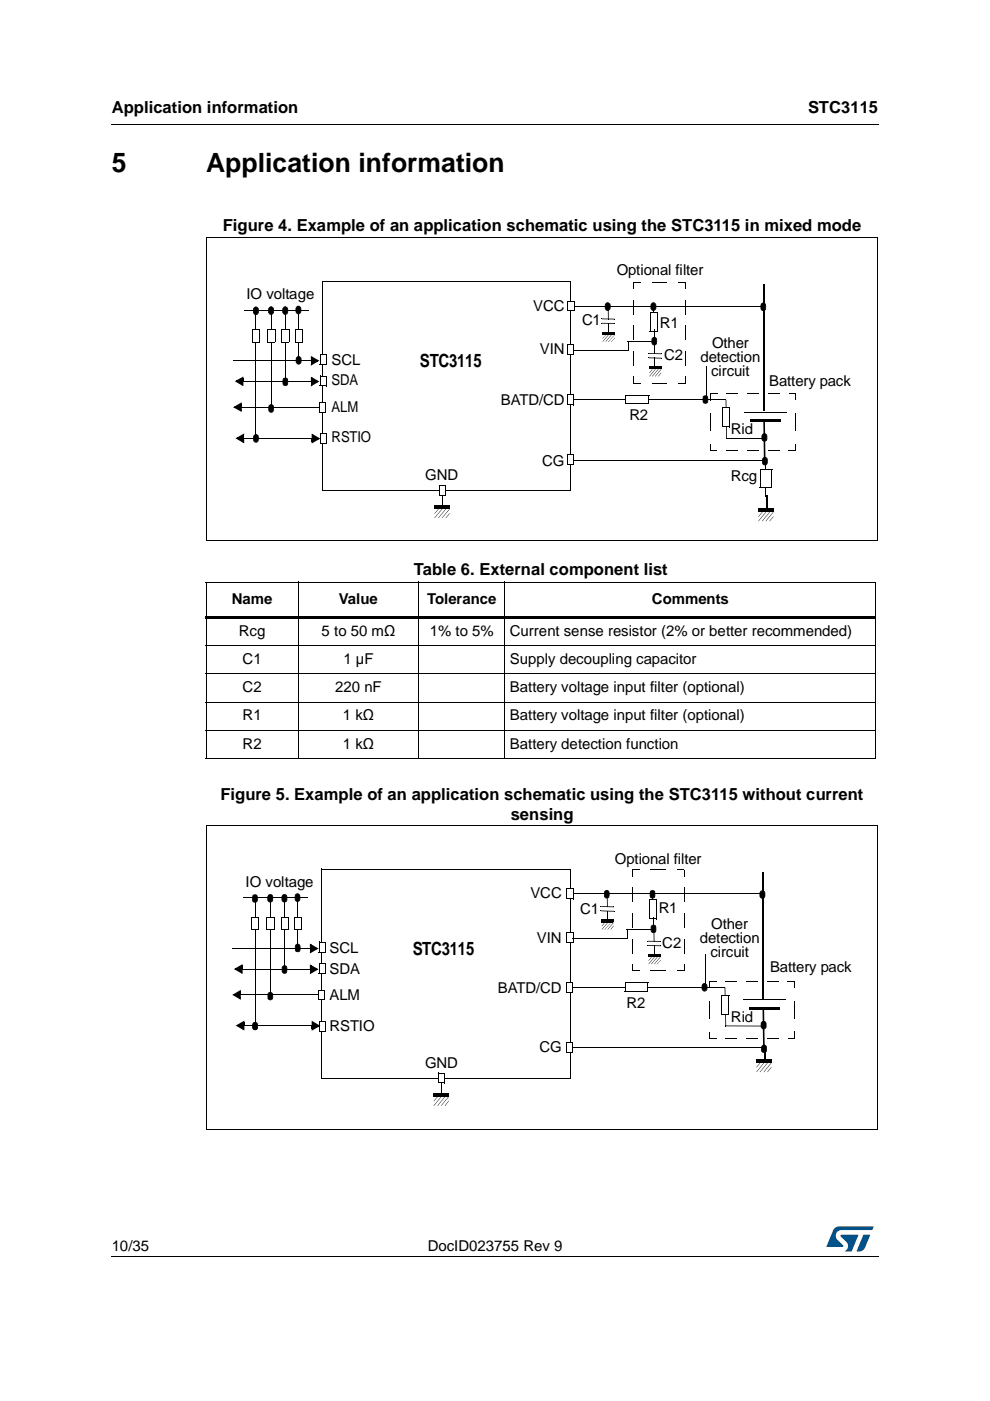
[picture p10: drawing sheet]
<svg xmlns="http://www.w3.org/2000/svg" width="210mm" height="297mm" viewBox="0 0 210 297" stroke-linecap="round" stroke-linejoin="round" font-family="sans-serif">
<path d="M23.6 26.2l.1 .2zM23.6 266.3l.1 .1z" fill="#000"/>
<path d="M23.7 26.3h162.6M23.7 266.4h162.6" fill="none" stroke="#000" stroke-width=".21"/>
<path d="M175.2 260h10v5.3h-10z" fill="#fff"/>
<g fill="#005189">
<path d="M176.9 260.5l1-.5 7.3 .1-.3 .7h-6.4a1.31 1.31 0 0 0-1.3 1.1 1.31 1.31 0 0 0 .8 1.4l.7 .7 .1 .3-3.6 .1z"/>
<path d="M183.1 261.8h1.4l-.6 1.6a2.16 2.16 0 0 1-1.3 1.9l-1-.1z"/>
<path d="M178.3 261.8l3.7 .1-1.4 3.3-1.5 .1a1.43 1.43 0 0 0 .6-1.7l-1.4-1.4z"/>
</g>
<g fill="none" stroke="#000" stroke-width=".21">
<path d="M68.4 59.6v44.4M68.4 59.7h52.7M121 59.7v44.4M121.8 84.7h31.8M68.3 104h52.7M43.6 123.4h142.2M43.6 136.9h142.2M43.7 123.5v37.2M63.2 123.4v37.6M88.8 123.4v37.6M107 123.4v37.6M185.7 123.5v37.2"/>
<path d="M43.6 142.8h142.2M43.6 148.8h142.2M43.6 154.9h142.2M43.6 160.8h142.2"/>
</g>
<path d="M153.6 84.6l.1 .2zM43.6 130.6h142.2v.5h-142.2z" fill="#000"/>
<path d="M67.7 85.3h1.3v2.1h-1.3z" fill="#fff"/>
<path d="M67.6 87.3h1.4v.2h-1.4zM67.7 85.3h1.4v.1h-1.4z" fill="#000"/>
<path d="M67.7 85.3v2.1M69 85.3v2.2" fill="none" stroke="#000" stroke-width=".21"/>
<path d="M93.1 103h1.3v2h-1.3z" fill="#fff"/>
<path d="M93 104.9h1.4v.2h-1.4zM93.1 102.9h1.4v.1h-1.4z" fill="#000"/>
<path d="M93.1 102.9v2.1M94.4 103v2.1" fill="none" stroke="#000" stroke-width=".21"/>
<path d="M67.9 75.1h1.3v2.1h-1.3z" fill="#fff"/>
<path d="M67.8 77.1h1.4v.2h-1.4zM67.9 75.1h1.4v.1h-1.4z" fill="#000"/>
<path d="M67.9 75.1v2.1M69.2 75.1v2.2" fill="none" stroke="#000" stroke-width=".21"/>
<path d="M67.9 79.8h1.3v2h-1.3z" fill="#fff"/>
<path d="M67.9 79.7h1.4v.1h-1.4zM67.8 81.7h1.4v.2h-1.4z" fill="#000"/>
<path d="M67.9 79.7v2.1M69.2 79.8v2.1" fill="none" stroke="#000" stroke-width=".21"/>
<path d="M92.2 107.9h3.1v1.8h-3.1z" fill="#fff"/>
<g fill="#000">
<path d="M49.4 76.4v.1zM63.2 65.8l.2 .1zM65.9 75.5l1.8 1-1.8 1.1 .1-.5 1.3-.8 .1 .3-1.4-.7 .2-.3 .1 .9h-.4zM65.9 76.5h.4v.7h-.4zM92.1 107.1l.1 .7zM92.2 107.2h3.1v.6h-3.1zM92.1 109.8l.1 .1zM92.1 108.8l.1 .1zM92.9 109.8l.1 .1zM92.9 107.9h.1zM92.9 107.9l-.8 .9zM93.7 107l.2 .1z"/>
<path d="M93.7 105h.2v2h-.2zM93.7 109.8l.1 .1zM93.7 107.9h.1zM93.7 107.9l-1.6 1.9zM94.5 109.8l.1 .1zM94.5 107.9h.1zM94.5 107.9l-1.6 1.9zM95.3 107.2l.1 .7zM95.3 108.8l.1 .1zM95.3 108.8l-.8 1zM95.3 107.9h.1zM95.3 107.9l-1.6 1.9z"/>
</g>
<path d="M49.4 76.5h16.6M63.3 65.9v10.7M92.1 107.8h3.2M92.2 107.2h3.2" fill="none" stroke="#000" stroke-width=".21"/>
<path d="M66.1 75.7l1.3 .8-1.3 .7z" fill="#000"/>
<path d="M62.6 69.8h1.5v2.7h-1.5z" fill="#fff"/>
<path d="M60.4 65.8l.2 .1zM62.5 72.4h1.6v.2h-1.6zM62.6 69.8h1.6v.1h-1.6zM63.3 75.5v.1zM62.8 75.8l.5-.3v.1l-.4 .5 .1 .9 .5 .1 .3-.3v-.9l-.5-.3v-.1l.6 .4v.8a.61 .61 0 0 1-.6 .6 .61 .61 0 0 1-.6-.6z" fill="#000"/>
<path d="M60.5 65.9v15M62.6 69.8v2.7M64.1 69.8v2.8" fill="none" stroke="#000" stroke-width=".21"/>
<path d="M62.9 75.7a.52 .52 0 0 1 .6-.1 .52 .52 0 0 1 .3 .5v.6a.53 .53 0 0 1-.5 .5 .53 .53 0 0 1-.5-.5v-.6z" fill-rule="evenodd" fill="#000"/>
<path d="M59.8 69.8h1.5v2.7h-1.5z" fill="#fff"/>
<g fill="#000">
<path d="M59.7 72.4h1.6v.2h-1.6zM59.8 69.8h1.6v.1h-1.6zM60.5 64.9v.2zM60 65.2l.5-.3v.2l-.3 .1-.2 .3 .2 1 .4 .1 .3-.3v-.9l-.4-.3v-.2l.5 .4 .1 .9a.61 .61 0 0 1-.6 .5 .61 .61 0 0 1-.6-.5zM63.2 64.8l.1 .2zM63 64.9l.2-.1 .1 .2-.4 .3v.9l.2 .3h.3l.3-.3v-.9l-.5-.3 .1-.2 .5 .4 .1 .8a.61 .61 0 0 1-.6 .6 .61 .61 0 0 1-.6-.6 1.06 1.06 0 0 1 .3-1.1zM65.4 65.7l.1 .1zM51.3 80.1h.3v.8h-.3zM51.5 80.8l.1 .1zM49.8 80.8l1.8-1-.1 .5-1.3 .7-.2-.3 1.5 .7-.1 .3-.1-.8h.3v1zM60.5 80.1v.1zM60.1 80.2l.4-.1v.1l-.3 .1-.1 .3v.8l.2 .3 .5-.1 .1-.4v-.7l-.4-.3v-.1l.5 .1 .1 .4-.1 1.1-.3 .1h-.5a1.28 1.28 0 0 1-.1-1.6z"/>
<path d="M65.9 79.9l1.8 1-1.8 1.1 .1-.5 1.3-.8 .1 .3-1.4-.7 .2-.3 .1 .9h-.4zM65.9 80.9h.4v.7h-.4z"/>
</g>
<path d="M51.8 65.7h13.6M59.8 69.8v2.7M61.3 69.8v2.8M51.6 80.9h14.4" fill="none" stroke="#000" stroke-width=".21"/>
<g fill="#000">
<path d="M50.1 80.9l1.3-.8v1.5zM66.1 80.1l1.3 .8-1.3 .7z"/>
<path d="M60.1 65.2a.52 .52 0 0 1 .6-.1 .52 .52 0 0 1 .3 .4v.6a.53 .53 0 0 1-.5 .6 .53 .53 0 0 1-.6-.6v-.6z" fill-rule="evenodd"/>
<path d="M63 64.9a.55 .55 0 0 1 .8 .5v.6a.53 .53 0 0 1-.5 .5 .53 .53 0 0 1-.6-.5l.1-.8z" fill-rule="evenodd"/>
<path d="M60.1 80.3l.4-.2a.45 .45 0 0 1 .5 .5l-.1 1-.6 .1-.3-.5z" fill-rule="evenodd"/>
</g>
<path d="M120.4 73.1h1.3v2h-1.3z" fill="#fff"/>
<path d="M120.3 75.1h1.4v.1h-1.4zM120.4 73h1.4v.2h-1.4z" fill="#000"/>
<path d="M120.4 73v2.1M121.7 73.1v2.1" fill="none" stroke="#000" stroke-width=".21"/>
<path d="M120.3 96.4h1.3v2.1h-1.3z" fill="#fff"/>
<path d="M120.2 98.4h1.4v.2h-1.4zM120.3 96.3h1.4v.2h-1.4z" fill="#000"/>
<path d="M120.3 96.3v2.2M121.6 96.4v2.2" fill="none" stroke="#000" stroke-width=".21"/>
<path d="M137.8 66.2h1.6v4h-1.6z" fill="#fff"/>
<path d="M137.8 66.1v4.1M139.4 66.2v4.1" fill="none" stroke="#000" stroke-width=".21"/>
<path d="M137.8 70.1h1.6v.2h-1.6zM137.8 66.1h1.6v.2h-1.6z" fill="#000"/>
<path d="M120.4 63.9h1.3v2h-1.3z" fill="#fff"/>
<path d="M120.3 65.8h1.4v.2h-1.4zM120.4 63.8h1.4v.2h-1.4z" fill="#000"/>
<path d="M120.4 63.8v2.1M121.7 64.9h40.4M121.7 63.9v2.1" fill="none" stroke="#000" stroke-width=".21"/>
<path d="M127.8 71h2.5v1.4h-2.5z" fill="#fff"/>
<g fill="#000">
<path d="M127.6 67.5v.2zM127.6 68.5v.1zM127.8 70.4v.5zM127.8 70.4h2.5v.5h-2.5zM127.8 72.4v.1zM128.4 72.4l.1 .1zM128.4 71l-.6 .7zM128.8 64.1l.1 .2zM128.9 64.9l.1 .1zM128.6 64.1h.2l.1 .2-.5 .2v1l.3 .2h.3l.3-.3v-.8l-.5-.3 .1-.2 .5 .3 .1 .9a.61 .61 0 0 1-.7 .6 .61 .61 0 0 1-.6-.6l.1-.8zM128.9 67.6l.2 .1zM129 70.9l.1 .1z"/>
<path d="M129 71l-1.2 1.4zM129.6 70.9l.1 .1zM129.6 71l-1.2 1.4zM130.3 70.4v.6zM130.3 67.6l.1 .1zM130.3 71.7l-.6 .7zM130.3 71l-1.2 1.4zM130.3 68.5l.1 .2z"/>
</g>
<path d="M127.6 67.6h2.7M127.6 68.6h2.7M127.8 70.9h2.5M127.8 70.4h2.5M129 65v2.6M129 68.5v2" fill="none" stroke="#000" stroke-width=".21"/>
<path d="M128.4 64.5l.4-.3 .4 .1 .2 .4v.6a.53 .53 0 0 1-.6 .5 .53 .53 0 0 1-.5-.5z" fill-rule="evenodd" fill="#000"/>
<path d="M137.7 78.3h2.4v1.4h-2.4z" fill="#fff"/>
<g fill="#000">
<path d="M134.4 59.7h1.4v.2h-1.4zM143.8 59.7h1.5v.2h-1.5zM133.2 72.4h.1v2h-.1zM134.3 59.7h.2v1.5h-.2zM137.5 74.8v.2zM137.5 75.8v.1zM137.7 77.7l.1 .5zM137.7 77.7h2.5v.5h-2.5zM137.7 79.8h.1zM137.7 79l.1 .1zM138.3 78.2v.1zM138.3 78.3l-.6 .7z"/>
<path d="M138.4 64.6h.2v1.5h-.2zM138.5 64.1l.1 .2zM138.3 64.1h.2l.1 .2-.5 .3v.9l.3 .2h.3l.3-.3v-.8l-.5-.3 .1-.2 .5 .4v.9a.62 .62 0 0 1-.6 .5 .62 .62 0 0 1-.6-.5 1.11 1.11 0 0 1 .4-1.3zM138.7 71.4l.1 .2zM138.8 75.9h.1v2h-.1zM138.3 71.6l.4-.2 .1 .2-.4 .2-.1 .8 .3 .5h.3l.2-.5v-.6l-.1-.3-.3-.1 .1-.2a.76 .76 0 0 1 .5 1.1 .61 .61 0 0 1-.5 .7 .61 .61 0 0 1-.7-.5zM138.9 79.8h.1zM138.9 78.2l.1 .1zM138.9 78.3l-1.2 1.5zM139.5 79.8h.1zM139.5 78.2l.1 .1zM139.5 78.3l-1.2 1.5z"/>
<path d="M140.1 77.7l.1 .6zM140.1 79l.1 .1zM140.1 79l-.6 .8zM140.1 78.2l.1 .1zM140.1 78.3l-1.2 1.5zM140.2 74.9l.1 .2zM140.3 75.9v.1zM145.2 59.8h.1v1.4h-.1zM50.9 85.6h.4v.8h-.4zM49.4 86.4l1.9-1.1-.1 .4-1.3 .8-.2-.3 1.5 .7-.2 .3-.1-.8h.4v.9zM134.3 81.2h1.5v.2h-1.5zM134.3 79.8h.2v1.5h-.2z"/>
<path d="M143.8 81.2h1.4v.2h-1.4zM145.2 79.8h.1v1.6h-.1z"/>
</g>
<g fill="none" stroke="#000" stroke-width=".21">
<path d="M138.2 59.8h3.2M57.5 65.8v21M121.6 74.3h11.7M133.1 72.5h5.5M134.4 63.5v3.2M134.4 69v3.1M134.4 74.4v3.1M137.7 78.2h2.5M137.7 77.7h2.5M138.7 69.9v2.7M138.9 72.3v2.7M145.2 63.5v3.2"/>
<path d="M145.2 69v3.1M145.2 74.4v3.1M51.2 86.4h16.6M138.2 81.3h3.2"/>
</g>
<path d="M137.5 75h2.7M137.5 75.9h2.8" fill="none" stroke="#000" stroke-width=".25"/>
<g fill="#000">
<path d="M49.8 86.4l1.3-.8v1.5z"/>
<path d="M138.3 64.2a.55 .55 0 0 1 .8 .5v.6a.53 .53 0 0 1-.6 .5 .53 .53 0 0 1-.5-.5v-.8z" fill-rule="evenodd"/>
<path d="M138.3 71.7a.51 .51 0 0 1 .6-.2 .51 .51 0 0 1 .3 .5v.6a.51 .51 0 0 1-.5 .6 .51 .51 0 0 1-.5-.6z" fill-rule="evenodd"/>
</g>
<path d="M56.8 69.8h1.5v2.7h-1.5z" fill="#fff"/>
<path d="M56.7 72.4h1.6v.2h-1.6zM56.8 69.8h1.6v.1h-1.6zM57.5 64.9v.2zM57 65.2l.5-.3v.2l-.3 .1-.2 .3 .2 1 .4 .1 .3-.3v-.9l-.4-.3v-.2l.5 .4 .1 .9a.61 .61 0 0 1-.6 .5 .61 .61 0 0 1-.6-.5zM57.5 85.7v.2zM57 85.9l.5-.2v.2l-.3 .1-.1 .9 .2 .4h.4l.2-.4v-.6l-.1-.3-.3-.1v-.2a.76 .76 0 0 1 .6 1.1 .6 .6 0 0 1-.5 .7 .6 .6 0 0 1-.7-.5z" fill="#000"/>
<path d="M56.8 69.8v2.7M58.3 69.8v2.8" fill="none" stroke="#000" stroke-width=".21"/>
<g fill="#000">
<path d="M57.1 65.2a.52 .52 0 0 1 .6-.1 .52 .52 0 0 1 .3 .4v.6a.53 .53 0 0 1-.5 .6 .53 .53 0 0 1-.6-.6v-.6z" fill-rule="evenodd"/>
<path d="M57.1 85.9a.51 .51 0 0 1 .6-.1 .51 .51 0 0 1 .3 .5v.6a.51 .51 0 0 1-.5 .5 .51 .51 0 0 1-.5-.5z" fill-rule="evenodd"/>
</g>
<path d="M67.9 92h1.3v2.1h-1.3z" fill="#fff"/>
<path d="M161.8 60.2h.4v.2h-.4zM161.8 64.1l.1 .2zM161.4 64.3l.4-.2 .1 .2-.4 .2-.1 .9 .3 .4h.3l.3-.4v-.6l-.1-.3-.4-.2 .1-.2a.76 .76 0 0 1 .5 1.1 .6 .6 0 0 1-.5 .7 .6 .6 0 0 1-.7-.5zM67.8 94h1.4v.1h-1.4zM67.9 91.9h1.4v.2h-1.4zM153.8 84.7l.2 .1zM154 92.9l.1 .1zM159 88.9h.3v.5h-.3zM159.3 88.9h6.1v.5h-6.1zM161.8 89.2h.4v.2h-.4zM162 97.7h.3v.2h-.3zM161.8 89.4h.4l.1 8.3h-.3z" fill="#000"/>
<path d="M67.9 91.9v2.2M69.2 92v2.1M157.8 87.4h8.9" fill="none" stroke="#000" stroke-width=".21"/>
<path d="M154 84.8v8.1" fill="none" stroke="#000" stroke-width=".3"/>
<path d="M162 60.4v26.7" fill="none" stroke="#000" stroke-width=".34"/>
<path d="M161.5 64.4a.51 .51 0 0 1 .5-.1 .51 .51 0 0 1 .3 .5v.6a.51 .51 0 0 1-.5 .5 .51 .51 0 0 1-.5-.5z" fill-rule="evenodd" fill="#000"/>
<path d="M153.2 86.5h1.6v4h-1.6z" fill="#fff"/>
<path d="M149.7 77.7v7.3M150.7 87.7v3.7M153.2 86.4v4.1M154 92.9h8.3M154 83.4h2.5M154 95.6h2.5M154.8 86.5v4.1M158.4 83.4h2.5M158.4 95.6h2.5M162.8 83.4h2.5M162.8 95.6h2.5M168.6 87.7v3.7" fill="none" stroke="#000" stroke-width=".21"/>
<g fill="#000">
<path d="M149.6 83.8v.2zM149.1 83.9l.5-.1v.2l-.4 .2v1.1l.4 .1 .3-.2 .1-.8-.1-.3-.3-.1v-.2l.5 .4 .1 .8a.62 .62 0 0 1-.8 .6 .62 .62 0 0 1-.4-.9zM150.6 83.4h.2v1.5h-.2zM150.6 95.5h1.5v.2h-1.5zM150.6 94.2h.2v1.4h-.2zM150.7 83.4h1.4v.1h-1.4zM153.1 90.4h1.7v.2h-1.7zM153.2 86.4h1.7v.2h-1.7zM162.1 91.8v.2zM161.7 92l.4-.2v.2l-.4 .3v1l.2 .2h.3l.3-.3v-.9l-.4-.3v-.2l.5 .4 .1 .9a.62 .62 0 0 1-.6 .5 .62 .62 0 0 1-.6-.5v-.6zM167.2 83.4h1.5v.1h-1.5zM167.2 95.5h1.4v.2h-1.4z"/>
<path d="M168.5 83.4h.2v1.5h-.2zM168.5 94.2h.2v1.5h-.2z"/>
</g>
<g fill="#000">
<path d="M149.2 84l.4-.1a.45 .45 0 0 1 .5 .5v.6a.51 .51 0 0 1-.5 .5 .51 .51 0 0 1-.5-.5z" fill-rule="evenodd"/>
<path d="M161.7 92.1a.52 .52 0 0 1 .6-.1 .52 .52 0 0 1 .3 .5v.5a.53 .53 0 0 1-.5 .6 .53 .53 0 0 1-.6-.6z" fill-rule="evenodd"/>
</g>
<path d="M120.4 83.7h1.3v2.1h-1.3z" fill="#fff"/>
<path d="M120.3 85.7h1.4v.2h-1.4zM120.4 83.7h1.4v.1h-1.4z" fill="#000"/>
<path d="M120.4 83.7v2.1M121.7 83.7v2.2" fill="none" stroke="#000" stroke-width=".21"/>
<path d="M132.7 83.8h4.8v1.8h-4.8z" fill="#fff"/>
<path d="M132.6 83.7h.2v1.9h-.2zM137.5 83.8h.1v1.9h-.1z" fill="#000"/>
<path d="M132.6 85.6h4.9M132.7 83.8h4.9" fill="none" stroke="#000" stroke-width=".21"/>
<path d="M162.6 105.1v2.8" fill="none" stroke="#000" stroke-width=".34"/>
<path d="M160.8 108.5h3.2v1.9h-3.2z" fill="#fff"/>
<g fill="#000">
<path d="M160.8 107.8l.1 .7zM160.8 107.8h3.2v.7h-3.2zM160.8 110.4l.1 .1zM160.8 109.5l.1 .1zM161.6 110.4l.1 .1zM161.6 108.5l.1 .1zM161.6 108.5l-.8 1zM162.3 110.4l.1 .1zM162.3 108.5l.1 .1zM162.3 108.5l-1.5 1.9zM163.2 110.4v.1zM163.2 108.5v.1z"/>
<path d="M163.2 108.5l-1.6 1.9zM163.9 107.8l.1 .7zM163.9 109.5l.1 .1zM163.9 109.5l-.7 .9zM163.9 108.5l.1 .1zM163.9 108.5l-1.6 1.9z"/>
</g>
<path d="M162.3 97.7v7.6M160.8 108.5h3.2M160.8 107.8h3.2" fill="none" stroke="#000" stroke-width=".21"/>
<path d="M161.2 99.5h2.5v3.8h-2.5z" fill="#fff"/>
<path d="M54.3 65.7v27.5M121.6 97.6h40.4M161.2 99.5h2.5M161.2 99.4v3.9M163.7 99.5v3.9M161.1 103.3h2.6" fill="none" stroke="#000" stroke-width=".21"/>
<path d="M161.8 97.1a.51 .51 0 0 1 .6-.1 .51 .51 0 0 1 .3 .5v.5a.51 .51 0 0 1-.5 .6 .51 .51 0 0 1-.5-.6z" fill-rule="evenodd" fill="#000"/>
<path d="M162.2 96.9v.1zM161.7 97.1l.5-.2v.1l-.3 .2-.1 .3v.9l.5 .1 .3-.2v-.8l-.1-.3-.3-.2v-.1l.5 .3 .1 .9a.59 .59 0 0 1-.6 .6 .59 .59 0 0 1-.6-.6z" fill="#000"/>
<path d="M53.6 69.9h1.5v2.7h-1.5z" fill="#fff"/>
<path d="M53.5 72.5h1.6v.1h-1.6zM53.6 69.8h1.6v.2h-1.6zM54.2 65l.1 .2zM53.8 65.3l.4-.3 .1 .2-.4 .1-.1 .3 .1 .9 .5 .1 .3-.3v-.9l-.5-.2 .1-.2 .5 .4 .1 .9a.62 .62 0 0 1-.6 .5 .62 .62 0 0 1-.7-.5zM51.4 92.2h.4v.8h-.4zM49.9 93l1.9-1.1-.1 .4-1.3 .8-.2-.3 1.5 .8-.2 .3-.1-.9h.4v1zM54.3 92v.2zM53.8 92.2l.5-.2v.2l-.4 .2-.1 .9 .3 .4h.3l.3-.4v-.6l-.1-.3-.3-.2v-.2a.76 .76 0 0 1 .6 1.1 .6 .6 0 0 1-.5 .7 .6 .6 0 0 1-.7-.5zM66.1 91.9l1.8 1.1-1.8 1 .1-.4 1.3-.8 .1 .3-1.4-.7 .1-.3 .1 .9h-.3zM66.1 93h.3v.7h-.3z" fill="#000"/>
<path d="M43.8 50.2v64.4M43.8 50.3h142.4M186.1 50.3v64.3M53.6 69.8v2.8M55.1 69.9v2.7M51.7 93h14.5M43.7 114.6h142.4M68.2 184.3h52.7M68.2 184.2v44.4M120.9 184.3v44.4M121.6 209.3h31.9M68.1 228.6h52.8" fill="none" stroke="#000" stroke-width=".21"/>
<g fill="#000">
<path d="M50.3 93l1.3-.8v1.5zM66.3 92.2l1.3 .8-1.3 .7z"/>
<path d="M53.9 65.2a.52 .52 0 0 1 .6-.1 .52 .52 0 0 1 .3 .5v.6a.53 .53 0 0 1-.5 .5 .53 .53 0 0 1-.6-.5z" fill-rule="evenodd"/>
<path d="M53.9 92.3a.51 .51 0 0 1 .6-.1 .51 .51 0 0 1 .3 .5v.6a.51 .51 0 0 1-.5 .5 .51 .51 0 0 1-.5-.5z" fill-rule="evenodd"/>
</g>
<path d="M67.5 210h1.3v2h-1.3z" fill="#fff"/>
<path d="M67.4 211.9h1.4v.2h-1.4zM67.5 209.9h1.4v.2h-1.4z" fill="#000"/>
<path d="M67.5 209.9v2.1M68.8 210v2.1" fill="none" stroke="#000" stroke-width=".21"/>
<path d="M93 227.5h1.3v2.1h-1.3z" fill="#fff"/>
<path d="M92.9 229.5h1.4v.2h-1.4zM93 227.5h1.4v.1h-1.4z" fill="#000"/>
<path d="M93 227.5v2.1M94.3 227.5v2.2" fill="none" stroke="#000" stroke-width=".21"/>
<path d="M67.6 199.8h1.4v2h-1.4z" fill="#fff"/>
<path d="M67.6 199.7h1.4v.2h-1.4zM67.6 201.8h1.4v.1h-1.4z" fill="#000"/>
<path d="M67.6 199.7v2.1M69 199.8v2.1" fill="none" stroke="#000" stroke-width=".21"/>
<path d="M67.6 204.3h1.4v2.1h-1.4z" fill="#fff"/>
<path d="M67.6 206.3h1.4v.2h-1.4zM67.6 204.3h1.4v.1h-1.4z" fill="#000"/>
<path d="M67.6 204.3v2.1M69 204.3v2.2" fill="none" stroke="#000" stroke-width=".21"/>
<path d="M92 232.5h3.1v1.9h-3.1z" fill="#fff"/>
<g fill="#000">
<path d="M65.7 200.1l1.9 1-1.9 1 .1-.4 1.3-.7 .2 .3-1.5-.8 .2-.3v.9h-.3zM65.7 201.1h.3v.7h-.3zM91.9 231.7l.1 .7zM92 231.8h3.1v.6h-3.1zM91.9 234.4l.1 .1zM91.9 233.4l.1 .1zM92.8 234.4v.1zM92.8 232.5l-.9 .9zM93.5 234.4l.1 .1zM93.5 232.5h.1zM93.5 232.5l-1.6 1.9zM94.3 234.4l.1 .1z"/>
<path d="M94.3 232.5h.1zM94.3 232.5l-1.5 1.9zM95.1 231.8l.1 .7zM95.1 233.4l.1 .1zM95.1 233.4l-.8 1zM95.1 232.5h.1zM95.1 232.5l-1.6 1.9z"/>
</g>
<path d="M63.1 190.4v10.9M49.1 201.1h16.7M91.9 232.4h3.2M92 231.8h3.2M93.6 229.6v2.1" fill="none" stroke="#000" stroke-width=".21"/>
<path d="M65.9 200.3l1.3 .8-1.3 .7z" fill="#000"/>
<path d="M62.4 194.4h1.5v2.7h-1.5z" fill="#fff"/>
<path d="M62.3 197h1.6v.2h-1.6zM62.4 194.4h1.6v.1h-1.6zM63.1 200.1l.1 .1zM62.7 200.3l.4-.2 .1 .1-.4 .2-.1 .3 .1 .9 .4 .1 .3-.2v-.8v-.3l-.4-.2 .1-.1 .5 .3v.9a.59 .59 0 0 1-.6 .6 .59 .59 0 0 1-.6-.6z" fill="#000"/>
<path d="M60.3 190.4v15.1M62.4 194.4v2.7M63.9 194.4v2.8" fill="none" stroke="#000" stroke-width=".21"/>
<path d="M62.7 200.3a.51 .51 0 0 1 .6-.1 .51 .51 0 0 1 .3 .5v.6a.51 .51 0 0 1-.5 .5 .51 .51 0 0 1-.5-.5z" fill-rule="evenodd" fill="#000"/>
<path d="M59.6 194.4h1.5v2.7h-1.5z" fill="#fff"/>
<path d="M59.5 197h1.6v.2h-1.6zM59.6 194.4h1.6v.1h-1.6zM60.3 189.6v.1zM59.9 189.7l.4-.1v.1l-.4 .3v1l.6 .1 .2-.2v-.9l-.4-.3v-.1a1.03 1.03 0 0 1 .4 1.6 .64 .64 0 0 1-1-.4v-.6zM63.1 189.4v.2zM62.6 189.6l.5-.2v.2l-.4 .1v.3v.9l.5 .2 .3-.3v-.9l-.4-.3v-.2l.5 .4 .1 .9a.59 .59 0 0 1-.6 .5 .59 .59 0 0 1-.6-.5zM51.1 204.7h.3v.8h-.3zM49.6 205.5l1.8-1.1v.5l-1.4 .7-.1-.3 1.5 .8-.2 .3-.1-.9h.3v1zM60.3 204.6l.1 .2zM59.9 204.9l.4-.3 .1 .2-.5 .3v.9l.3 .3h.3l.2-.4v-.6v-.3l-.4-.2 .1-.2a.77 .77 0 0 1 .5 1.2v.3a.63 .63 0 0 1-.8 .3l-.4-.4v-.9zM65.7 204.5l1.9 1-1.9 1 .1-.4 1.3-.7 .2 .3-1.5-.8 .2-.3v.9h-.3zM65.7 205.5h.3v.7h-.3z" fill="#000"/>
<path d="M51.6 190.4h13.8M59.6 194.4v2.7M61.1 194.4v2.8M51.4 205.5h14.4" fill="none" stroke="#000" stroke-width=".21"/>
<g fill="#000">
<path d="M50 205.5l1.3-.8v1.5zM65.9 204.7l1.3 .8-1.3 .7z"/>
<path d="M59.9 189.8l.4-.1a.51 .51 0 0 1 .5 .5v.6a.53 .53 0 0 1-.5 .5 .53 .53 0 0 1-.5-.5z" fill-rule="evenodd"/>
<path d="M62.7 189.7a.51 .51 0 0 1 .6-.2 .51 .51 0 0 1 .3 .5v.6a.51 .51 0 0 1-.5 .5 .51 .51 0 0 1-.5-.5z" fill-rule="evenodd"/>
<path d="M59.9 204.9a.51 .51 0 0 1 .6-.1 .51 .51 0 0 1 .3 .5v.7a.52 .52 0 0 1-.5 .4 .52 .52 0 0 1-.5-.4v-.9z" fill-rule="evenodd"/>
</g>
<path d="M120.2 197.7h1.3v2.1h-1.3z" fill="#fff"/>
<path d="M120.1 199.7h1.4v.2h-1.4zM120.2 197.6h1.4v.2h-1.4z" fill="#000"/>
<path d="M120.2 197.6v2.2M121.5 197.7v2.2" fill="none" stroke="#000" stroke-width=".21"/>
<path d="M120.1 221h1.3v2.1h-1.3z" fill="#fff"/>
<path d="M120 223h1.4v.1h-1.4zM120.1 220.9h1.4v.2h-1.4z" fill="#000"/>
<path d="M120.1 220.9v2.2M121.4 221v2.1" fill="none" stroke="#000" stroke-width=".21"/>
<path d="M137.6 190.8h1.6v4h-1.6z" fill="#fff"/>
<path d="M137.6 190.7v4.1M139.2 190.8v4.1" fill="none" stroke="#000" stroke-width=".21"/>
<path d="M137.5 194.7h1.7v.2h-1.7zM137.6 190.7h1.7v.2h-1.7z" fill="#000"/>
<path d="M120.2 188.5h1.3v2h-1.3z" fill="#fff"/>
<path d="M120.1 190.5h1.4v.1h-1.4zM120.2 188.4h1.4v.2h-1.4z" fill="#000"/>
<path d="M120.2 188.4v2.1M121.5 189.5h40.3M121.5 188.5v2.1" fill="none" stroke="#000" stroke-width=".21"/>
<path d="M127.6 195.5h2.5v1.5h-2.5z" fill="#fff"/>
<g fill="#000">
<path d="M127.4 192.1l.1 .2zM127.4 193l.1 .2zM127.5 194.9l.1 .6zM127.6 195h2.4v.5h-2.4zM127.6 197l.1 .1zM127.6 196.3l.1 .1zM128.2 195.5l.1 .1zM128.2 195.6l-.6 .7zM128.7 189.5l.1 .1zM128.7 188.7v.1zM128.7 192.2l.2 .1zM128.2 188.9l.5-.2v.1l-.4 .2-.1 .9 .3 .4h.3l.3-.4v-.6l-.1-.3-.3-.2v-.1a.76 .76 0 0 1 .6 1.1 .6 .6 0 0 1-.6 .7 .6 .6 0 0 1-.6-.6z"/>
<path d="M128.8 197l.1 .1zM128.8 195.5l.1 .1zM128.8 195.6l-1.2 1.4zM129.5 197v.1zM129.5 195.6l-1.2 1.5zM130 195v.5zM130 196.3h.1zM130 196.3l-.5 .7zM130 195.5l.1 .1zM130 195.6l-1.2 1.4zM130.1 192.2l.1 .2zM130.2 193.1l.1 .2z"/>
</g>
<path d="M127.5 195.5h2.5M127.6 195h2.4M128.8 189.6v2.6M128.8 193.1v2.1" fill="none" stroke="#000" stroke-width=".21"/>
<path d="M127.5 192.2h2.6M127.5 193.2h2.7" fill="none" stroke="#000" stroke-width=".25"/>
<path d="M128.3 188.9a.51 .51 0 0 1 .6-.1 .51 .51 0 0 1 .3 .5v.6a.51 .51 0 0 1-.5 .5 .51 .51 0 0 1-.6-.5z" fill-rule="evenodd" fill="#000"/>
<path d="M137.5 202.9h2.5v1.4h-2.5z" fill="#fff"/>
<g fill="#000">
<path d="M133 197h.2v2h-.2zM134.1 184.3h.2v1.5h-.2zM134.2 184.3h1.4v.2h-1.4zM137.3 199.5l.1 .1zM138.3 189.2h.1v1.5h-.1zM138.3 188.7l.1 .2zM137.9 188.8l.4-.1 .1 .2-.4 .2v1.1l.4 .1 .3-.2 .1-.8-.2-.3-.3-.1 .1-.2 .5 .4v.8a.62 .62 0 0 1-.8 .6 .62 .62 0 0 1-.3-.9zM138.6 196.8l.1 .1zM138.6 196v.2zM138.6 199.6h.2zM138.1 196.2l.5-.2v.2l-.5 .2v1l.7 .2 .1-.2 .1-.8-.1-.3-.3-.1v-.2a.85 .85 0 0 1 .5 1.3 .62 .62 0 0 1-.5 .5 .62 .62 0 0 1-.6-.4v-1zM140 199.5l.1 .2z"/>
<path d="M143.6 184.3h1.5v.2h-1.5zM144.9 184.4h.2v1.4h-.2zM50.7 210.2h.4v.7h-.4zM49.2 210.9l1.9-1.1-.1 .5-1.3 .8-.2-.3 1.5 .7-.2 .3-.1-.9h.4v1.1zM134.1 205.8h1.5v.2h-1.5zM134.1 204.5h.2v1.4h-.2zM137.3 200.4l.1 .1zM137.5 202.3v.6zM137.5 202.4h2.5v.5h-2.5zM137.5 204.3l.1 .1zM137.5 203.6l.1 .1zM138.1 204.3l.1 .1z"/>
<path d="M138.1 202.9h.1zM138.1 202.9l-.6 .7zM138.7 204.3l.1 .1zM138.7 202.9h.1zM138.7 202.9l-1.2 1.4zM139.3 202.9h.1zM139.3 202.9l-1.2 1.4zM140 202.4v.5zM140 203.6l-.6 .8zM140 202.9l-1.3 1.4zM140.1 200.4l.1 .2zM143.6 205.8h1.4v.2h-1.4z"/>
<path d="M144.9 204.5h.2v1.5h-.2z"/>
</g>
<g fill="none" stroke="#000" stroke-width=".21">
<path d="M57.3 190.4v21.1M121.5 198.9h11.7M132.8 197.1h5.7M134.2 188.2v3.1M134.2 193.6v3.1M134.2 199v3.1M137.4 199.6h2.6M138 184.4h3.2M138.5 194.5v2.6M138.7 196.9v2.7M145 188.2v3.1M145 193.6v3.1"/>
<path d="M145 199v3.1M51 210.9h16.6M137.5 202.9h2.5M137.5 202.4h2.5M138 205.9h3.2M138.7 200.4v2.1"/>
</g>
<path d="M137.4 200.5h2.7" fill="none" stroke="#000" stroke-width=".25"/>
<g fill="#000">
<path d="M49.6 210.9l1.3-.7v1.5z"/>
<path d="M138 188.9l.3-.1a.45 .45 0 0 1 .6 .5v.6a.51 .51 0 0 1-.6 .5 .51 .51 0 0 1-.5-.5z" fill-rule="evenodd"/>
<path d="M138.2 196.3l.4-.2a.45 .45 0 0 1 .5 .5v.6a.53 .53 0 0 1-.5 .5 .53 .53 0 0 1-.6-.3v-1z" fill-rule="evenodd"/>
</g>
<path d="M56.6 194.4h1.5v2.7h-1.5z" fill="#fff"/>
<path d="M56.5 197h1.6v.2h-1.6zM56.6 194.4h1.6v.1h-1.6zM57.3 189.6v.1zM56.8 189.9l.5-.3v.1l-.4 .3v1l.2 .2 .5-.1 .1-.2v-.9l-.4-.3v-.1a1.03 1.03 0 0 1 .4 1.6 .63 .63 0 0 1-.6 .1 .63 .63 0 0 1-.4-.5zM57.3 210.3l.1 .2zM56.9 210.4l.4-.1 .1 .2-.5 .2v1l.3 .2h.3l.2-.2v-1l-.4-.2 .1-.2 .5 .4a1.26 1.26 0 0 1-.2 1.3h-.6l-.4-.3v-1z" fill="#000"/>
<path d="M56.6 194.4v2.7M58.1 194.4v2.8" fill="none" stroke="#000" stroke-width=".21"/>
<g fill="#000">
<path d="M56.9 189.8l.4-.1a.51 .51 0 0 1 .5 .5v.6a.53 .53 0 0 1-.5 .5 .53 .53 0 0 1-.5-.5z" fill-rule="evenodd"/>
<path d="M56.9 210.5l.4-.1 .5 .3v1l-.3 .3h-.4l-.3-.3v-1z" fill-rule="evenodd"/>
</g>
<path d="M67.7 216.6h1.3v2.1h-1.3z" fill="#fff"/>
<path d="M161.7 188.8v.1zM161.2 188.9l.5-.1v.1l-.5 .3v.7l.2 .4 .3 .1 .4-.3v-.9l-.4-.3v-.1a1.05 1.05 0 0 1 .4 1.6 .64 .64 0 0 1-1.1-.4v-.6zM67.6 218.6h1.4v.1h-1.4zM67.7 216.5h1.4v.2h-1.4zM153.6 209.3l.2 .1zM153.8 217.6h.2zM158.8 213.5h6.5v.5h-6.5zM161.7 213.8h.3v.2h-.3zM161.7 214h.3l.1 8.3h-.3zM161.8 222.3h.3v.2h-.3z" fill="#000"/>
<path d="M67.7 216.5v2.2M69 216.6v2.1M157.5 212h9" fill="none" stroke="#000" stroke-width=".21"/>
<path d="M161.8 184.8v26.9M153.8 209.4v8.2" fill="none" stroke="#000" stroke-width=".34"/>
<path d="M161.3 189l.4-.2 .3 .2 .2 .9a.53 .53 0 0 1-.6 .6 .53 .53 0 0 1-.5-.6z" fill-rule="evenodd" fill="#000"/>
<path d="M153 211.1h1.6v4h-1.6z" fill="#fff"/>
<path d="M149.5 202.4v7.1M150.5 212.3v3.7M153 211v4.1M153.8 208.1h2.5M153.9 217.5h8.2M154.6 211.1v4.1M158.2 208.1h2.5M162.6 208.1h2.5M168.4 212.3v3.7M153.8 220.2h2.5M158.2 220.2h2.5M162.6 220.2h2.5" fill="none" stroke="#000" stroke-width=".21"/>
<g fill="#000">
<path d="M149.4 208.4v.2zM148.9 208.7l.5-.3v.2l-.3 .1-.2 .3 .2 .9 .4 .2 .3-.3v-.9l-.4-.3v-.2l.5 .4 .1 .9a.62 .62 0 0 1-.6 .5 .62 .62 0 0 1-.6-.5zM150.4 208h.2v1.5h-.2zM150.5 208h1.4v.2h-1.4zM153 215h1.6v.2h-1.6zM153 211h1.6v.2h-1.6zM153.8 217.4l.1 .2zM161.9 216.5v.1zM161.5 216.6l.4-.1v.1l-.4 .3v.9l.3 .3h.3l.2-.3v-.9l-.4-.3v-.1a1.03 1.03 0 0 1 .4 1.6l-.6 .1-.4-.3v-.9zM162.1 217.5l.1 .1zM167 208h1.5v.2h-1.5zM168.4 208.1h.1v1.4h-.1z"/>
<path d="M150.4 220.1h1.5v.2h-1.5zM150.4 218.8h.2v1.4h-.2zM167 220.1h1.4v.2h-1.4zM168.4 218.8h.1v1.5h-.1z"/>
</g>
<g fill="#000">
<path d="M149 208.7a.52 .52 0 0 1 .6-.2 .52 .52 0 0 1 .3 .5v.6a.53 .53 0 0 1-.5 .5 .53 .53 0 0 1-.6-.5z" fill-rule="evenodd"/>
<path d="M161.5 216.7l.4-.2a.51 .51 0 0 1 .5 .5v.8l-.3 .3h-.4l-.3-.5z" fill-rule="evenodd"/>
</g>
<path d="M120.1 208.3h1.4v2.1h-1.4z" fill="#fff"/>
<path d="M120.1 210.3h1.4v.2h-1.4zM120.1 208.2h1.4v.2h-1.4z" fill="#000"/>
<path d="M120.1 208.2v2.2M121.5 208.3v2.2" fill="none" stroke="#000" stroke-width=".21"/>
<path d="M132.5 208.4h4.9v1.8h-4.9z" fill="#fff"/>
<path d="M132.5 208.3h.1v1.9h-.1zM137.3 208.4h.2v1.9h-.2z" fill="#000"/>
<path d="M132.5 210.2h4.9M132.5 208.4h5" fill="none" stroke="#000" stroke-width=".21"/>
<path d="M162.1 222.1v2.8" fill="none" stroke="#000" stroke-width=".34"/>
<path d="M160.4 225.3h3.1v1.9h-3.1z" fill="#fff"/>
<g fill="#000">
<path d="M54 190.2l.2 .1zM160.3 224.6l.1 .7zM160.4 224.6h3.1v.7h-3.1zM160.4 227.2v.1zM160.4 226.3v.1zM161.1 227.2l.1 .1zM161.1 225.3l.1 .1zM161.1 225.3l-.7 1zM161.8 222.1v.1zM161.9 227.2l.1 .1zM161.9 225.3l.1 .1zM161.9 225.3l-1.5 1.9z"/>
<path d="M162 221.4l.1 .2zM161.6 221.7l.4-.3 .1 .2-.5 .3v1l.2 .2h.3l.3-.3v-.9l-.4-.3 .1-.2 .5 .4v.9a.62 .62 0 0 1-.6 .6 .62 .62 0 0 1-.6-.6v-.6zM162.7 227.2l.1 .1zM162.7 225.3l.1 .1zM162.7 225.3l-1.6 1.9zM163.4 224.6l.1 .7zM163.5 226.2l.1 .1zM163.5 226.3l-.8 .9zM163.5 225.3l.1 .1zM163.5 225.3l-1.6 1.9z"/>
</g>
<path d="M54.1 190.3v27.5M121.5 222.2h40.3M160.3 225.3h3.2M160.4 224.6h3.1" fill="none" stroke="#000" stroke-width=".21"/>
<path d="M161.6 221.7a.52 .52 0 0 1 .6-.1 .52 .52 0 0 1 .3 .5v.6a.53 .53 0 0 1-.5 .5 .53 .53 0 0 1-.5-.5z" fill-rule="evenodd" fill="#000"/>
<path d="M53.3 194.5h1.6v2.6h-1.6z" fill="#fff"/>
<path d="M53.3 197.1h1.6v.1h-1.6zM53.3 194.4h1.7v.2h-1.7zM54.1 189.6v.2zM53.6 189.7l.5-.1v.2l-.4 .2v1.1l.4 .1 .3-.2 .1-.8-.1-.3-.3-.1v-.2l.5 .3 .1 .9a.62 .62 0 0 1-.8 .6 .62 .62 0 0 1-.4-.9zM51.5 216.7h.3v.8h-.3zM51.7 217.4l.1 .2zM50 217.5l1.8-1.1-.1 .4-1.3 .8-.2-.3 1.5 .8-.1 .3-.1-.9h.3v1zM54.1 216.7v.1zM53.7 216.8l.4-.1v.1l-.4 .3-.1 .7 .2 .4 .3 .1 .4-.3v-.9l-.4-.3v-.1a1.05 1.05 0 0 1 .4 1.6 .64 .64 0 0 1-1-.4v-.6zM66.1 216.5l1.8 1-1.8 1 .1-.4 1.3-.8 .1 .3-1.4-.7 .1-.3 .1 .9h-.3zM66.1 217.5h.3v.7h-.3z" fill="#000"/>
<path d="M43.8 175v64.6M43.8 175h142.4M186.1 175v64.6M53.3 194.4v2.7M54.9 194.5v2.7M51.8 217.5h14.4M43.7 239.6h142.4" fill="none" stroke="#000" stroke-width=".21"/>
<g fill="#000">
<path d="M50.3 217.5l1.3-.8v1.5zM66.3 216.7l1.3 .8-1.3 .7z"/>
<path d="M53.7 189.8l.4-.1a.45 .45 0 0 1 .5 .5v.6a.51 .51 0 0 1-.5 .5 .51 .51 0 0 1-.5-.5z" fill-rule="evenodd"/>
<path d="M53.7 216.9l.4-.2 .3 .2 .2 .9a.53 .53 0 0 1-.5 .6 .53 .53 0 0 1-.5-.6z" fill-rule="evenodd"/>
</g>
<g font-size="5.6">
<text x="23.7" y="36.4">5</text>
<text x="43.7" y="36.4">Application information</text>
</g>
<g font-size="3.9">
<text x="89" y="77.8">STC3115</text>
<text x="87.5" y="202.5">STC3115</text>
</g>
<g font-size="3.5">
<text x="23.7" y="23.9">Application information</text>
<text x="171.3" y="23.9">STC3115</text>
<text x="47.2" y="49.1">Figure 4. Example of an application schematic using the STC3115 in mixed mode</text>
<text x="87.8" y="121.9">Table 6. External component list</text>
<text x="46.7" y="169.5">Figure 5. Example of an application schematic using the STC3115 without current</text>
<text x="108.3" y="173.8">sensing</text>
</g>
<g font-size="3.2">
<text x="130.8" y="58.3">Optional filter</text>
<text x="52.2" y="63.5">IO voltage</text>
<text x="113.1" y="66">VCC</text>
<text x="123.4" y="68.9">C1</text>
<text x="139.9" y="69.5">R1</text>
<text x="70.3" y="77.4">SCL</text>
<text x="114.5" y="75.1">VIN</text>
<text x="140.8" y="76.4">C2</text>
<text x="148.5" y="76.8">detection</text>
<text x="151" y="73.8">Other</text>
<text x="70.3" y="81.5">SDA</text>
<text x="150.8" y="79.8">circuit</text>
<text x="163.1" y="81.7">Battery pack</text>
<text x="70.3" y="87.4">ALM</text>
<text x="106.2" y="85.9">BATD/CD</text>
<text x="133.4" y="88.9">R2</text>
<text x="70.3" y="93.8">RSTIO</text>
<text x="155" y="92.1">Rid</text>
<text x="90.2" y="101.8">GND</text>
<text x="115" y="98.7">CG</text>
<text x="155" y="101.9">Rcg</text>
<text x="49.1" y="128">Name</text>
<text x="71.8" y="128">Value</text>
<text x="90.5" y="128">Tolerance</text>
<text x="138.2" y="128">Comments</text>
<text x="50.6" y="134.7">Rcg</text>
<text x="68.2" y="134.7">5 to 50 mΩ</text>
<text x="91.1" y="134.7">1% to 5%</text>
<text x="108.1" y="134.7">Current sense resistor (2% or better recommended)</text>
<text x="51.4" y="140.7">C1</text>
<text x="72.8" y="140.7">1 µF</text>
<text x="108.1" y="140.7">Supply decoupling capacitor</text>
<text x="51.4" y="146.7">C2</text>
<text x="71.1" y="146.7">220 nF</text>
<text x="108.1" y="146.7">Battery voltage input filter (optional)</text>
<text x="51.4" y="152.7">R1</text>
<text x="72.7" y="152.7">1 kΩ</text>
<text x="108.1" y="152.7">Battery voltage input filter (optional)</text>
<text x="51.4" y="158.7">R2</text>
<text x="72.7" y="158.7">1 kΩ</text>
<text x="108.1" y="158.7">Battery detection function</text>
<text x="130.4" y="183.2">Optional filter</text>
<text x="52.1" y="188">IO voltage</text>
<text x="112.5" y="190.4">VCC</text>
<text x="123" y="193.8">C1</text>
<text x="139.7" y="193.7">R1</text>
<text x="150.8" y="197">Other</text>
<text x="69.9" y="202">SCL</text>
<text x="113.8" y="199.9">VIN</text>
<text x="140.4" y="201">C2</text>
<text x="148.4" y="200">detection</text>
<text x="150.6" y="203">circuit</text>
<text x="69.9" y="206.5">SDA</text>
<text x="163.3" y="206.1">Battery pack</text>
<text x="69.9" y="212">ALM</text>
<text x="105.6" y="210.4">BATD/CD</text>
<text x="132.8" y="213.7">R2</text>
<text x="69.9" y="218.6">RSTIO</text>
<text x="155" y="216.7">Rid</text>
<text x="90.1" y="226.5">GND</text>
<text x="114.4" y="223.1">CG</text>
<text x="23.7" y="265.1">10/35</text>
<text x="90.7" y="265.1">DocID023755 Rev 9</text>
</g>
</svg>
